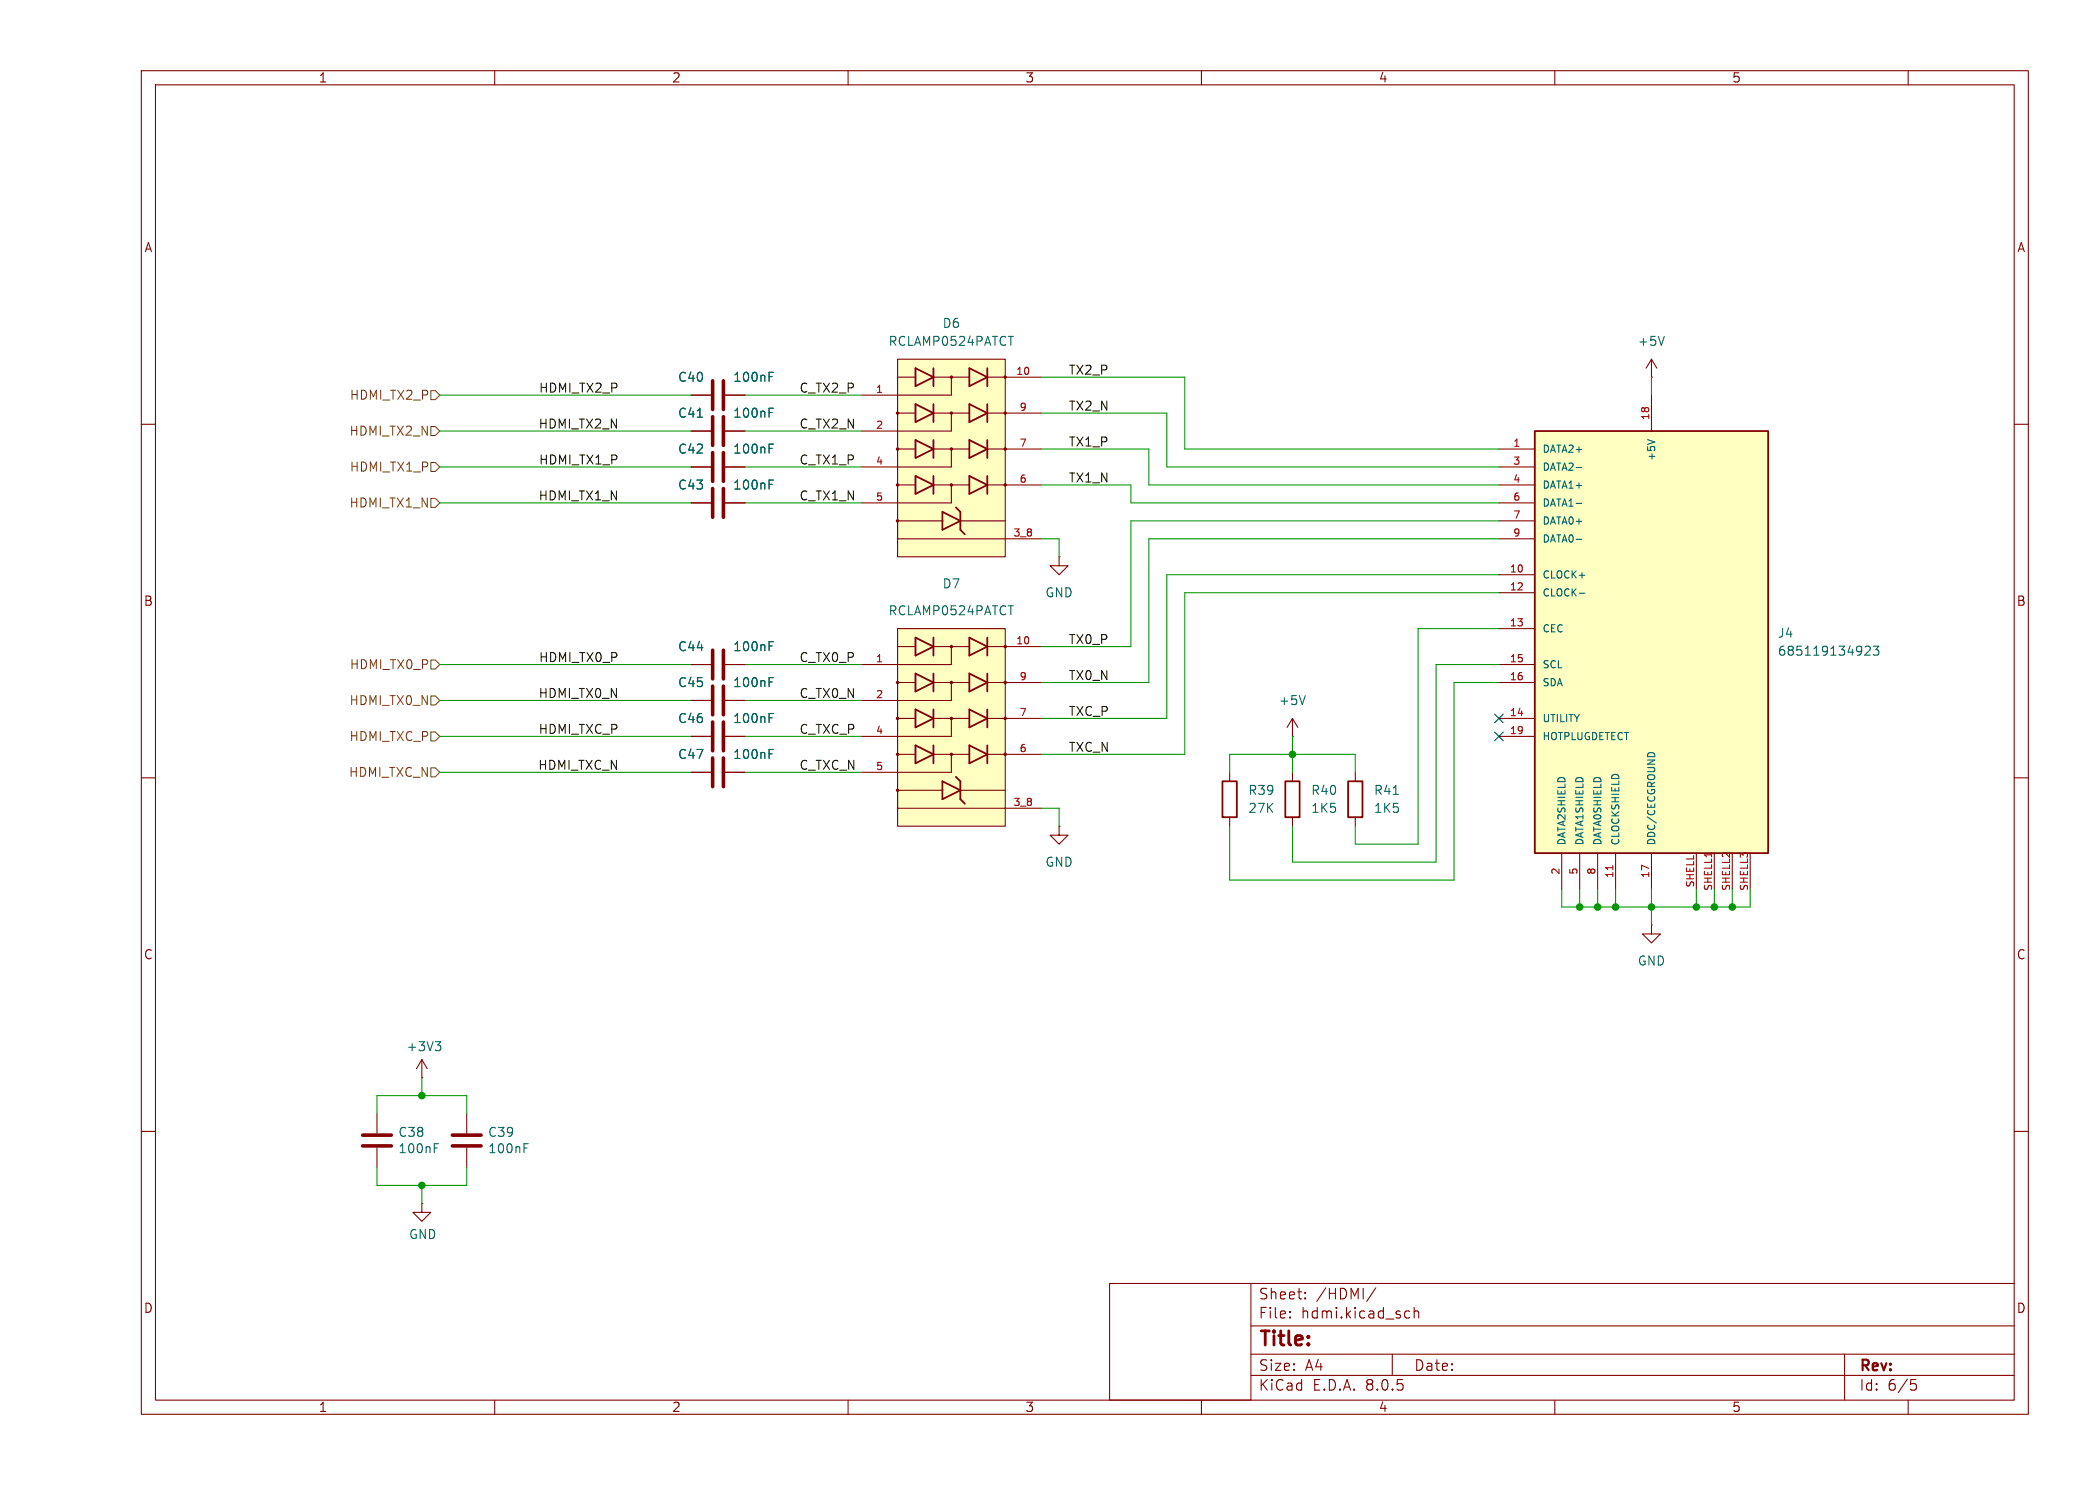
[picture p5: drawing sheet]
<svg xmlns="http://www.w3.org/2000/svg" width="297mm" height="210mm" viewBox="0 0 297 210" stroke-linecap="round" stroke-linejoin="round" font-family="sans-serif">
<g fill="none" stroke="#840000" stroke-width=".15">
<path d="M20 10h267v190h-267zM22 12h263v186h-263zM70 10v2M120 10v2M170 10v2M220 10v2M270 10v2M20 60h2M97.8 55.9h2.8M102.6 55.9h2.8M285 60h2M97.8 71.1h2.8"/>
<path d="M97.8 61h2.8M97.8 66h2.8M102.6 71.1h2.8M102.6 61h2.8M102.6 66h2.8M149.9 78.7v1.3h1.2l-1.2 1.3-1.3-1.3h1.3M149.9 78.7h.1M97.8 99.1h2.8M102.6 99.1h2.8M20 110h2M97.8 109.2h2.8M102.6 109.2h2.8"/>
<path d="M149.9 116.8v1.3h1.2l-1.2 1.3-1.3-1.3h1.3M149.9 116.8h.1M174 109.2v1.3M174 115.6v1.2M285 110h2M20 160h2M53.3 157.5v2.8M59.7 152.4h.1M59.7 149.9l-.8 1.2M59.7 149.9v2.5M59.7 149.9l.8 1.2M285 160h2"/>
<path d="M53.3 162.3v2.8M70 198v2M120 198v2M157 181.5h20v16.5h-20zM170 198v2M177 194.5h108M177 191.5h108M177 187.5h108M177 181.5h108M182.5 186.3h.1l-.1 .1M182.5 186.3v.1M182.5 185.5v.1"/>
<path d="M182.5 185.5h.1l-.1 .1M184.7 183.6v.1M184.7 183.6h-.1l.1 .1M184.7 182.8v.1M184.7 182.8h-.1l.1 .1M194.7 182.1l-1.3 2M197 191.5v3M199 185.4l.5 .1M199.5 186.3l-.5 .1M200.1 185.5a.37 .37 0 0 1 .6 .1v.8M200.1 184.9v1.5M220 198v2"/>
<path d="M261 191.5v6.5M270 198v2M270.4 195.1h.7M270.5 195.7h.4l.3 .3v.3l-.2 .2-.5 .1"/>
</g>
<g fill="none" stroke="#840000" stroke-width=".51">
<path d="M100.8 53.8v4.1M100.8 58.9v4.1M102.4 53.8v4.1M102.4 58.9v4.1M100.8 64v4.1M100.8 69.1v4.1M102.4 64v4.1M102.4 69.1v4.1M100.8 97v4.1M102.4 97v4.1M100.8 107.2v4.1M102.4 107.2v4.1"/>
<path d="M51.3 162.1h4.1M51.3 160.5h4.1"/>
</g>
<g fill="none" stroke="#006464" stroke-width=".15">
<path d="M98.7 59h.7M108.8 58.3h.5M108.8 57.7h.6M108.8 53.3h.5M108.8 52.6h.6M108.8 68.5h.5M108.8 67.9h.6M108.8 63.4h.5M108.8 62.8h.6M108.8 96.4h.5M108.8 95.8h.6M108.8 106.6h.5"/>
<path d="M108.8 106h.6M61.6 147.3h.8l-.5 .5M62.1 147.8l.3 .2v.3l-.3 .3M61.5 162.3h.4M61.5 161.7h.6"/>
</g>
<path d="M173 110.5h2v5.1h-2z" fill="none" stroke="#840000" stroke-width=".25"/>
<path d="M217.2 61h33v59.7h-33z" fill="#ffffc2"/>
<path d="M217.2 61h33v59.7h-33z" fill="none" stroke="#840000" stroke-width=".25"/>
<g fill="none" stroke="#840000" stroke-width=".15">
<path d="M233.7 55.9v5.1M212.1 63.5h5.1M212.1 66h5.1M212.1 68.6h5.1M212.1 71.1h5.1M212.1 73.7h5.1M212.1 76.2h5.1M212.1 81.3h5.1M212.1 83.8h5.1M212.1 88.9h5.1M212.1 94h5.1M212.1 96.5h5.1"/>
<path d="M212.1 101.6h5.1M212.1 104.1h5.1M221 120.7v5M223.5 120.7v5M226.1 120.7v5M228.6 120.7v5M233.7 120.7v5M240 120.7v5M242.6 120.7v5M245.1 120.7v5M247.6 120.7v5"/>
</g>
<path d="M228.2 122.4v.6M242.2 120.6v.6" fill="none" stroke="#a90000" stroke-width=".15"/>
<path d="M223 66.1h.8M223 71.2h.8M223 76.3h.8M233.1 62.2l1 .3M223.5 83.9h.7M263.9 91.5l.2-.1h.3l.2 .1v.2v.2l-.8 .8h.8M265.1 91.4h.7l-.4 .5 .4 .1v.5l-.2 .2h-.4l-.1-.2M233.3 106.5l.3-.1 .4 .1" fill="none" stroke="#006464" stroke-width=".15"/>
<path d="M127 88.9h15.2v27.9h-15.2z" fill="#ffffc2"/>
<g fill="none" stroke="#840000" stroke-width=".18">
<circle cx="127" cy="96.5" r=".15"/>
<circle cx="134.6" cy="96.5" r=".15"/>
<circle cx="134.6" cy="91.4" r=".15"/>
<circle cx="142.2" cy="91.4" r=".15"/>
<circle cx="142.2" cy="96.5" r=".15"/>
<circle cx="127" cy="111.8" r=".15"/>
<circle cx="127" cy="106.7" r=".15"/>
<circle cx="127" cy="101.6" r=".15"/>
<circle cx="134.6" cy="106.7" r=".15"/>
<circle cx="134.6" cy="101.6" r=".15"/>
<circle cx="142.2" cy="101.6" r=".15"/>
<circle cx="142.2" cy="106.7" r=".15"/>
</g>
<g fill="none" stroke="#840000" stroke-width=".15">
<path d="M127 88.9h15.2v27.9h-15.2zM127 96.5h2.5M127 91.4h2.5M132.1 96.5h5.1M132.1 91.4h5.1M134.6 91.4v2.6h-12.7M134.6 96.5v2.6h-12.7M139.7 96.5h7.6M139.7 91.4h7.6M97.8 104.1h2.8M102.6 104.1h2.8M127 106.7h2.5"/>
<path d="M127 101.6h2.5M132.1 106.7h5.1M132.1 101.6h5.1M133.3 111.8h-6.3v2.5h20.3M134.6 106.7v2.5h-12.7M134.6 101.6v2.5h-12.7M135.9 111.8h6.3M139.7 106.7h7.6M139.7 101.6h7.6M182.9 109.2v1.3M182.9 115.6v1.2M191.8 109.2v1.3"/>
<path d="M191.8 115.6v1.2M59.7 170.2v1.3h1.3l-1.3 1.2-1.3-1.2h1.3M59.7 170.2h.1"/>
</g>
<g fill="none" stroke="#840000" stroke-width=".25">
<path d="M129.5 90.2l2.6 1.2-2.6 1.3zM129.5 95.3l2.6 1.2-2.6 1.3zM132.1 90.2v2.5M132.1 95.3v2.5M137.2 90.2l2.5 1.2-2.5 1.3zM137.2 95.3l2.5 1.2-2.5 1.3zM139.7 90.2v2.5M139.7 95.3v2.5M129.5 105.4l2.6 1.3-2.6 1.3zM129.5 100.3l2.6 1.3-2.6 1.3zM132.1 100.3v2.6M132.1 105.4v2.6"/>
<path d="M133.3 110.5l2.6 1.3-2.6 1.2zM135.3 109.9l.6 .6v2.5l.6 .7M137.2 105.4l2.5 1.3-2.5 1.3zM137.2 100.3l2.5 1.3-2.5 1.3zM139.7 100.3v2.6M139.7 105.4v2.6M181.9 110.5h2v5.1h-2zM190.8 110.5h2v5.1h-2z"/>
</g>
<path d="M142.7 85.7h.7M108.8 101.5h.5M108.8 100.9h.6M197.1 112.3h.8" fill="none" stroke="#006464" stroke-width=".15"/>
<path d="M100.8 102.1v4.1M102.4 102.1v4.1" fill="none" stroke="#840000" stroke-width=".51"/>
<path d="M127 50.8h15.2v27.9h-15.2z" fill="#ffffc2"/>
<g fill="none" stroke="#840000" stroke-width=".18">
<circle cx="127" cy="58.4" r=".15"/>
<circle cx="134.6" cy="58.4" r=".15"/>
<circle cx="134.6" cy="53.3" r=".15"/>
<circle cx="142.2" cy="58.4" r=".15"/>
<circle cx="142.2" cy="53.3" r=".15"/>
<circle cx="127" cy="68.6" r=".15"/>
<circle cx="127" cy="63.5" r=".15"/>
<circle cx="127" cy="73.7" r=".15"/>
<circle cx="134.6" cy="68.6" r=".15"/>
<circle cx="134.6" cy="63.5" r=".15"/>
<circle cx="142.2" cy="63.5" r=".15"/>
<circle cx="142.2" cy="68.6" r=".15"/>
</g>
<g fill="none" stroke="#840000" stroke-width=".15">
<path d="M97.8 55.9h2.8M102.6 55.9h2.8M127 50.8h15.2v27.9h-15.2zM127 58.4h2.5M127 53.3h2.5M132.1 58.4h5.1M132.1 53.3h5.1M134.6 53.3v2.6h-12.7M134.6 58.4v2.6h-12.7M139.7 58.4h7.6M139.7 53.3h7.6M233.7 53.3h.1"/>
<path d="M233.7 50.8l-.8 1.3M233.7 50.8v2.5M233.7 50.8l.7 1.3M97.8 71.1h2.8M97.8 66h2.8M97.8 61h2.8M102.6 71.1h2.8M102.6 66h2.8M102.6 61h2.8M127 68.6h2.5M127 63.5h2.5M132.1 68.6h5.1"/>
<path d="M132.1 63.5h5.1M133.3 73.7h-6.3v2.5h20.3M134.6 68.6v2.5h-12.7M134.6 63.5v2.5h-12.7M135.9 73.7h6.3M139.7 68.6h7.6M139.7 63.5h7.6M97.8 94h2.8M97.8 99.1h2.8M102.6 94h2.8M102.6 99.1h2.8M97.8 104.1h2.8"/>
<path d="M97.8 109.2h2.8M102.6 104.1h2.8M102.6 109.2h2.8M182.9 104.1h.1M182.9 101.6l-.8 1.3M182.9 101.6v2.5M182.9 101.6l.7 1.3M233.7 130.8v1.3h1.2l-1.2 1.3-1.3-1.3h1.3M233.7 130.8h.1M66 157.5v2.8M66 162.3v2.8"/>
</g>
<g fill="none" stroke="#840000" stroke-width=".25">
<path d="M129.5 52.1l2.6 1.2-2.6 1.3zM129.5 57.2l2.6 1.2-2.6 1.3zM132.1 52.1v2.5M132.1 57.2v2.5M137.2 52.1l2.5 1.2-2.5 1.3zM137.2 57.2l2.5 1.2-2.5 1.3zM139.7 52.1v2.5M139.7 57.2v2.5M129.5 67.3l2.6 1.3-2.6 1.3zM129.5 62.2l2.6 1.3-2.6 1.3zM132.1 62.2v2.6M132.1 67.3v2.6"/>
<path d="M133.3 72.4l2.6 1.3-2.6 1.2zM135.3 71.8l.6 .6v2.5l.6 .7M137.2 67.3l2.5 1.3-2.5 1.3zM137.2 62.2l2.5 1.3-2.5 1.3zM139.7 62.2v2.6M139.7 67.3v2.6"/>
</g>
<g fill="none" stroke="#006464" stroke-width=".15">
<path d="M98.7 59h.7M108.8 58.3h.5M108.8 57.7h.6M108.8 53.3h.5M108.8 52.6h.6M142.7 47.6h.7M235.5 47.6l-.4 1.2M108.8 68.5h.5M108.8 67.9h.6M108.8 63.4h.5M108.8 62.8h.6M108.8 91.4h.5"/>
<path d="M108.8 90.7h.6M108.8 96.4h.5M108.8 95.8h.6M184.7 98.4l-.4 1.2M108.8 101.5h.5M108.8 100.9h.6M108.8 106.6h.5M108.8 106h.6M74.2 162.3h.4M74.2 161.7h.6"/>
</g>
<path d="M100.8 91.9v4.1M102.4 91.9v4.1M64 162.1h4.1M64 160.5h4.1" fill="none" stroke="#840000" stroke-width=".51"/>
<path d="M61 55.2h.6l.6 .7-.6 .6h-.6zM61 70.5h.6l.6 .6-.6 .7h-.6zM61 65.4h.6l.6 .6-.6 .7h-.6zM61 60.3h.6l.6 .7-.6 .6h-.6zM61 93.3h.6l.6 .7-.6 .6h-.6zM61 98.4h.6l.6 .7-.6 .6h-.6zM61 103.5h.6l.6 .6-.6 .7h-.6zM61 108.6h.6l.6 .6-.6 .7h-.6z" fill="none" stroke="#725600" stroke-width=".15"/>
<g fill="none" stroke="#009600" stroke-width=".15">
<path d="M62.2 55.9h35.6M105.4 55.9h16.5M147.3 58.4h17.8v7.6h47M147.3 53.3h20.3v10.2h44.5M233.7 53.3v2.6M62.2 71.1h35.6M62.2 61h35.6M62.2 66h35.6M105.4 71.1h16.5M105.4 61h16.5M105.4 66h16.5M147.3 68.6h12.7v2.5h52.1"/>
<path d="M147.3 63.5h15.3v5.1h49.5M147.3 76.2h2.6v2.5M212.1 76.2h-49.5v20.3h-15.3M212.1 73.7h-52.1v17.7h-12.7M62.2 94h35.6M62.2 99.1h35.6M105.4 94h16.5M105.4 99.1h16.5M212.1 94h-8.9v27.9h-20.3v-5.1M212.1 83.8h-44.5v22.9h-20.3M212.1 88.9h-11.4v30.5h-8.9v-2.6M212.1 96.5h-6.4v28h-31.7v-7.7"/>
<path d="M212.1 81.3h-47v20.3h-17.8M62.2 104.1h35.6M62.2 109.2h35.6M105.4 104.1h16.5M105.4 109.2h16.5M147.3 114.3h2.6v2.5M174 109.2v-2.5h17.8v2.5M182.9 104.1v5.1M221 125.7v2.6h26.6v-2.6M223.5 125.7v2.6M226.1 125.7v2.6M228.6 125.7v2.6"/>
<path d="M233.7 125.7v5.1M240 125.7v2.6M242.6 125.7v2.6M245.1 125.7v2.6M53.3 157.5v-2.6h12.7v2.6M59.7 152.4v2.5M53.3 165.1v2.5h12.7v-2.5M59.7 167.6v2.6"/>
</g>
<path d="M211.5 103.5l1.2 1.2M211.5 101l1.2 1.2M212.7 103.5l-1.2 1.2M212.7 101l-1.2 1.2" fill="none" stroke="#000084" stroke-width=".15"/>
<g fill="#009600" stroke="#009600" stroke-width=".15">
<circle cx="226.1" cy="128.3" r=".46"/>
<circle cx="223.5" cy="128.3" r=".46"/>
<circle cx="228.6" cy="128.3" r=".46"/>
<circle cx="245.1" cy="128.3" r=".46"/>
<circle cx="242.6" cy="128.3" r=".46"/>
<circle cx="240" cy="128.3" r=".46"/>
<circle cx="233.7" cy="128.3" r=".46"/>
<circle cx="59.7" cy="154.9" r=".46"/>
<circle cx="59.7" cy="167.6" r=".46"/>
<circle cx="182.9" cy="106.7" r=".46"/>
</g>
<text font-size="2.8" fill="#840000" x="178" y="190.9">Title:</text>
<g font-size="2.1" fill="#840000">
<text x="178" y="184">Sheet:</text>
<text x="186.2" y="184">/HDMI/</text>
<text x="178" y="186.7">File:</text>
<text x="184.1" y="186.7">hdmi.kicad_sch</text>
<text x="178" y="196.9">KiCad</text>
<text x="178" y="194.1">Size:</text>
<text x="184.7" y="194.1">A4</text>
<text x="185.7" y="196.9">E.D.A.</text>
<text x="193.3" y="196.9">8.0.5</text>
<text x="200" y="194.1">Date:</text>
<text x="263" y="194.3">Rev:</text>
<text x="263" y="196.9">Id:</text>
<text x="267.1" y="196.9">6/5</text>
</g>
<g font-size="1.8" fill="#840000">
<text x="45" y="11.9">1</text>
<text x="95" y="11.9">2</text>
<text x="145" y="11.9">3</text>
<text x="195" y="11.9">4</text>
<text x="245" y="11.9">5</text>
<text x="20.3" y="35.9">A</text>
<text x="285.3" y="35.9">A</text>
<text x="20.3" y="85.9">B</text>
<text x="285.3" y="85.9">B</text>
<text x="20.3" y="135.9">C</text>
<text x="285.3" y="135.9">C</text>
<text x="20.3" y="185.9">D</text>
<text x="285.3" y="185.9">D</text>
<text x="45" y="199.9">1</text>
<text x="95" y="199.9">2</text>
<text x="145" y="199.9">3</text>
<text x="195" y="199.9">4</text>
<text x="245" y="199.9">5</text>
</g>
<g font-size="1.8" fill="#006464">
<text x="133.3" y="46.6">D6</text>
<text x="125.6" y="49.1">RCLAMP0524PATCT</text>
<text x="231.6" y="49.1">+5V</text>
<text x="95.8" y="59.3">C41</text>
<text x="95.8" y="54.2">C40</text>
<text x="103.6" y="59.3">100nF</text>
<text x="103.6" y="54.2">100nF</text>
<text x="95.8" y="64.4">C42</text>
<text x="103.6" y="64.4">100nF</text>
<text x="95.8" y="69.4">C43</text>
<text x="103.6" y="69.4">100nF</text>
<text x="133.3" y="83.4">D7</text>
<text x="125.6" y="87.2">RCLAMP0524PATCT</text>
<text x="147.8" y="84.7">GND</text>
<text x="95.8" y="92.3">C44</text>
<text x="103.6" y="92.3">100nF</text>
<text x="251.5" y="90.4">J4</text>
<text x="251.5" y="92.9">685119134923</text>
<text x="95.8" y="97.4">C45</text>
<text x="103.6" y="97.4">100nF</text>
<text x="180.8" y="99.9">+5V</text>
<text x="95.8" y="107.5">C47</text>
<text x="95.8" y="102.5">C46</text>
<text x="103.6" y="107.5">100nF</text>
<text x="103.6" y="102.5">100nF</text>
<text x="176.5" y="112.6">R39</text>
<text x="185.4" y="112.6">R40</text>
<text x="194.3" y="112.6">R41</text>
<text x="176.5" y="115.2">27K</text>
<text x="185.4" y="115.2">1K5</text>
<text x="194.3" y="115.2">1K5</text>
<text x="147.8" y="122.8">GND</text>
<text x="231.6" y="136.8">GND</text>
<text x="57.4" y="148.9">+3V3</text>
<text x="56.3" y="161">C38</text>
<text x="69" y="161">C39</text>
<text x="56.3" y="163.3">100nF</text>
<text x="69" y="163.3">100nF</text>
<text x="57.8" y="175.4">GND</text>
</g>
<g font-size="1.8" fill="#0f0f0f">
<text x="151.1" y="53.1">TX2_P</text>
<text x="76.2" y="55.6">HDMI_TX2_P</text>
<text x="113" y="55.6">C_TX2_P</text>
<text x="151.1" y="58.2">TX2_N</text>
<text x="76.1" y="60.7">HDMI_TX2_N</text>
<text x="76.2" y="65.8">HDMI_TX1_P</text>
<text x="113" y="65.8">C_TX1_P</text>
<text x="113" y="60.7">C_TX2_N</text>
<text x="151.1" y="63.2">TX1_P</text>
<text x="76.1" y="70.9">HDMI_TX1_N</text>
<text x="113" y="70.9">C_TX1_N</text>
<text x="151.1" y="68.3">TX1_N</text>
<text x="76.2" y="93.7">HDMI_TX0_P</text>
<text x="113" y="93.7">C_TX0_P</text>
<text x="151.1" y="91.2">TX0_P</text>
<text x="76.1" y="98.8">HDMI_TX0_N</text>
<text x="113" y="98.8">C_TX0_N</text>
<text x="151.1" y="101.3">TXC_P</text>
<text x="151.1" y="96.3">TX0_N</text>
<text x="76.1" y="103.9">HDMI_TXC_P</text>
<text x="113" y="103.9">C_TXC_P</text>
<text x="151.1" y="106.4">TXC_N</text>
<text x="76.1" y="109">HDMI_TXC_N</text>
<text x="113" y="109">C_TXC_N</text>
</g>
<g font-size="1.8" fill="#725600">
<text x="49.4" y="56.7">HDMI_TX2_P</text>
<text x="49.3" y="61.8">HDMI_TX2_N</text>
<text x="49.3" y="72">HDMI_TX1_N</text>
<text x="49.4" y="66.9">HDMI_TX1_P</text>
<text x="49.4" y="94.8">HDMI_TX0_P</text>
<text x="49.3" y="99.9">HDMI_TX0_N</text>
<text x="49.3" y="105">HDMI_TXC_P</text>
<text x="49.3" y="110.1">HDMI_TXC_N</text>
</g>
<g font-size="1.4" fill="#a90000">
<text x="143.7" y="53.1">10</text>
<text x="123.8" y="55.6">1</text>
<text x="144.2" y="58.2">9</text>
<text x="233.4" y="59.5" transform="rotate(-90 233.4 59.5)">18</text>
<text x="123.8" y="60.7">2</text>
<text x="123.8" y="65.8">4</text>
<text x="144.2" y="63.2">7</text>
<text x="214" y="63.2">1</text>
<text x="214" y="65.8">3</text>
<text x="123.8" y="70.9">5</text>
<text x="144.2" y="68.3">6</text>
<text x="214" y="68.3">4</text>
<text x="214" y="70.9">6</text>
<text x="143.3" y="75.9">3_8</text>
<text x="214" y="73.4">7</text>
<text x="214" y="75.9">9</text>
<text x="213.5" y="81">10</text>
<text x="213.5" y="83.6">12</text>
<text x="213.5" y="88.6">13</text>
<text x="123.8" y="93.7">1</text>
<text x="143.7" y="91.2">10</text>
<text x="213.5" y="93.7">15</text>
<text x="123.8" y="98.8">2</text>
<text x="144.2" y="101.3">7</text>
<text x="144.2" y="96.3">9</text>
<text x="213.5" y="101.3">14</text>
<text x="213.5" y="96.3">16</text>
<text x="123.8" y="103.9">4</text>
<text x="144.2" y="106.4">6</text>
<text x="213.5" y="103.9">19</text>
<text x="123.8" y="109">5</text>
<text x="143.3" y="114">3_8</text>
<text x="220.7" y="123.8" transform="rotate(-90 220.7 123.8)">2</text>
<text x="223.3" y="123.8" transform="rotate(-90 223.3 123.8)">5</text>
<text x="225.8" y="123.8" transform="rotate(-90 225.8 123.8)">8</text>
<text x="228.3" y="124.3" transform="rotate(-90 228.3 124.3)">11</text>
<text x="233.4" y="124.3" transform="rotate(-90 233.4 124.3)">17</text>
<text x="239.8" y="125.6" transform="rotate(-90 239.8 125.6)">SHELL</text>
<text x="242.3" y="126.1" transform="rotate(-90 242.3 126.1)">SHELL1</text>
<text x="244.9" y="126.1" transform="rotate(-90 244.9 126.1)">SHELL2</text>
<text x="247.4" y="126.1" transform="rotate(-90 247.4 126.1)">SHELL3</text>
</g>
<g font-size="1.4" fill="#006464">
<text x="218.2" y="64.2">DATA2+</text>
<text x="234.4" y="65.3" transform="rotate(-90 234.4 65.3)">+5V</text>
<text x="218.2" y="66.8">DATA2-</text>
<text x="218.2" y="69.3">DATA1+</text>
<text x="218.2" y="71.9">DATA1-</text>
<text x="218.2" y="74.4">DATA0+</text>
<text x="218.2" y="76.9">DATA0-</text>
<text x="218.2" y="82">CLOCK+</text>
<text x="218.2" y="84.6">CLOCK-</text>
<text x="218.2" y="89.6">CEC</text>
<text x="218.2" y="94.7">SCL</text>
<text x="218.2" y="97.3">SDA</text>
<text x="218.2" y="102.3">UTILITY</text>
<text x="218.2" y="104.9">HOTPLUGDETECT</text>
<text x="221.7" y="119.6" transform="rotate(-90 221.7 119.6)">DATA2SHIELD</text>
<text x="224.3" y="119.6" transform="rotate(-90 224.3 119.6)">DATA1SHIELD</text>
<text x="226.8" y="119.6" transform="rotate(-90 226.8 119.6)">DATA0SHIELD</text>
<text x="229.3" y="119.6" transform="rotate(-90 229.3 119.6)">CLOCKSHIELD</text>
<text x="234.4" y="119.6" transform="rotate(-90 234.4 119.6)">DDC/CECGROUND</text>
</g>
</svg>
